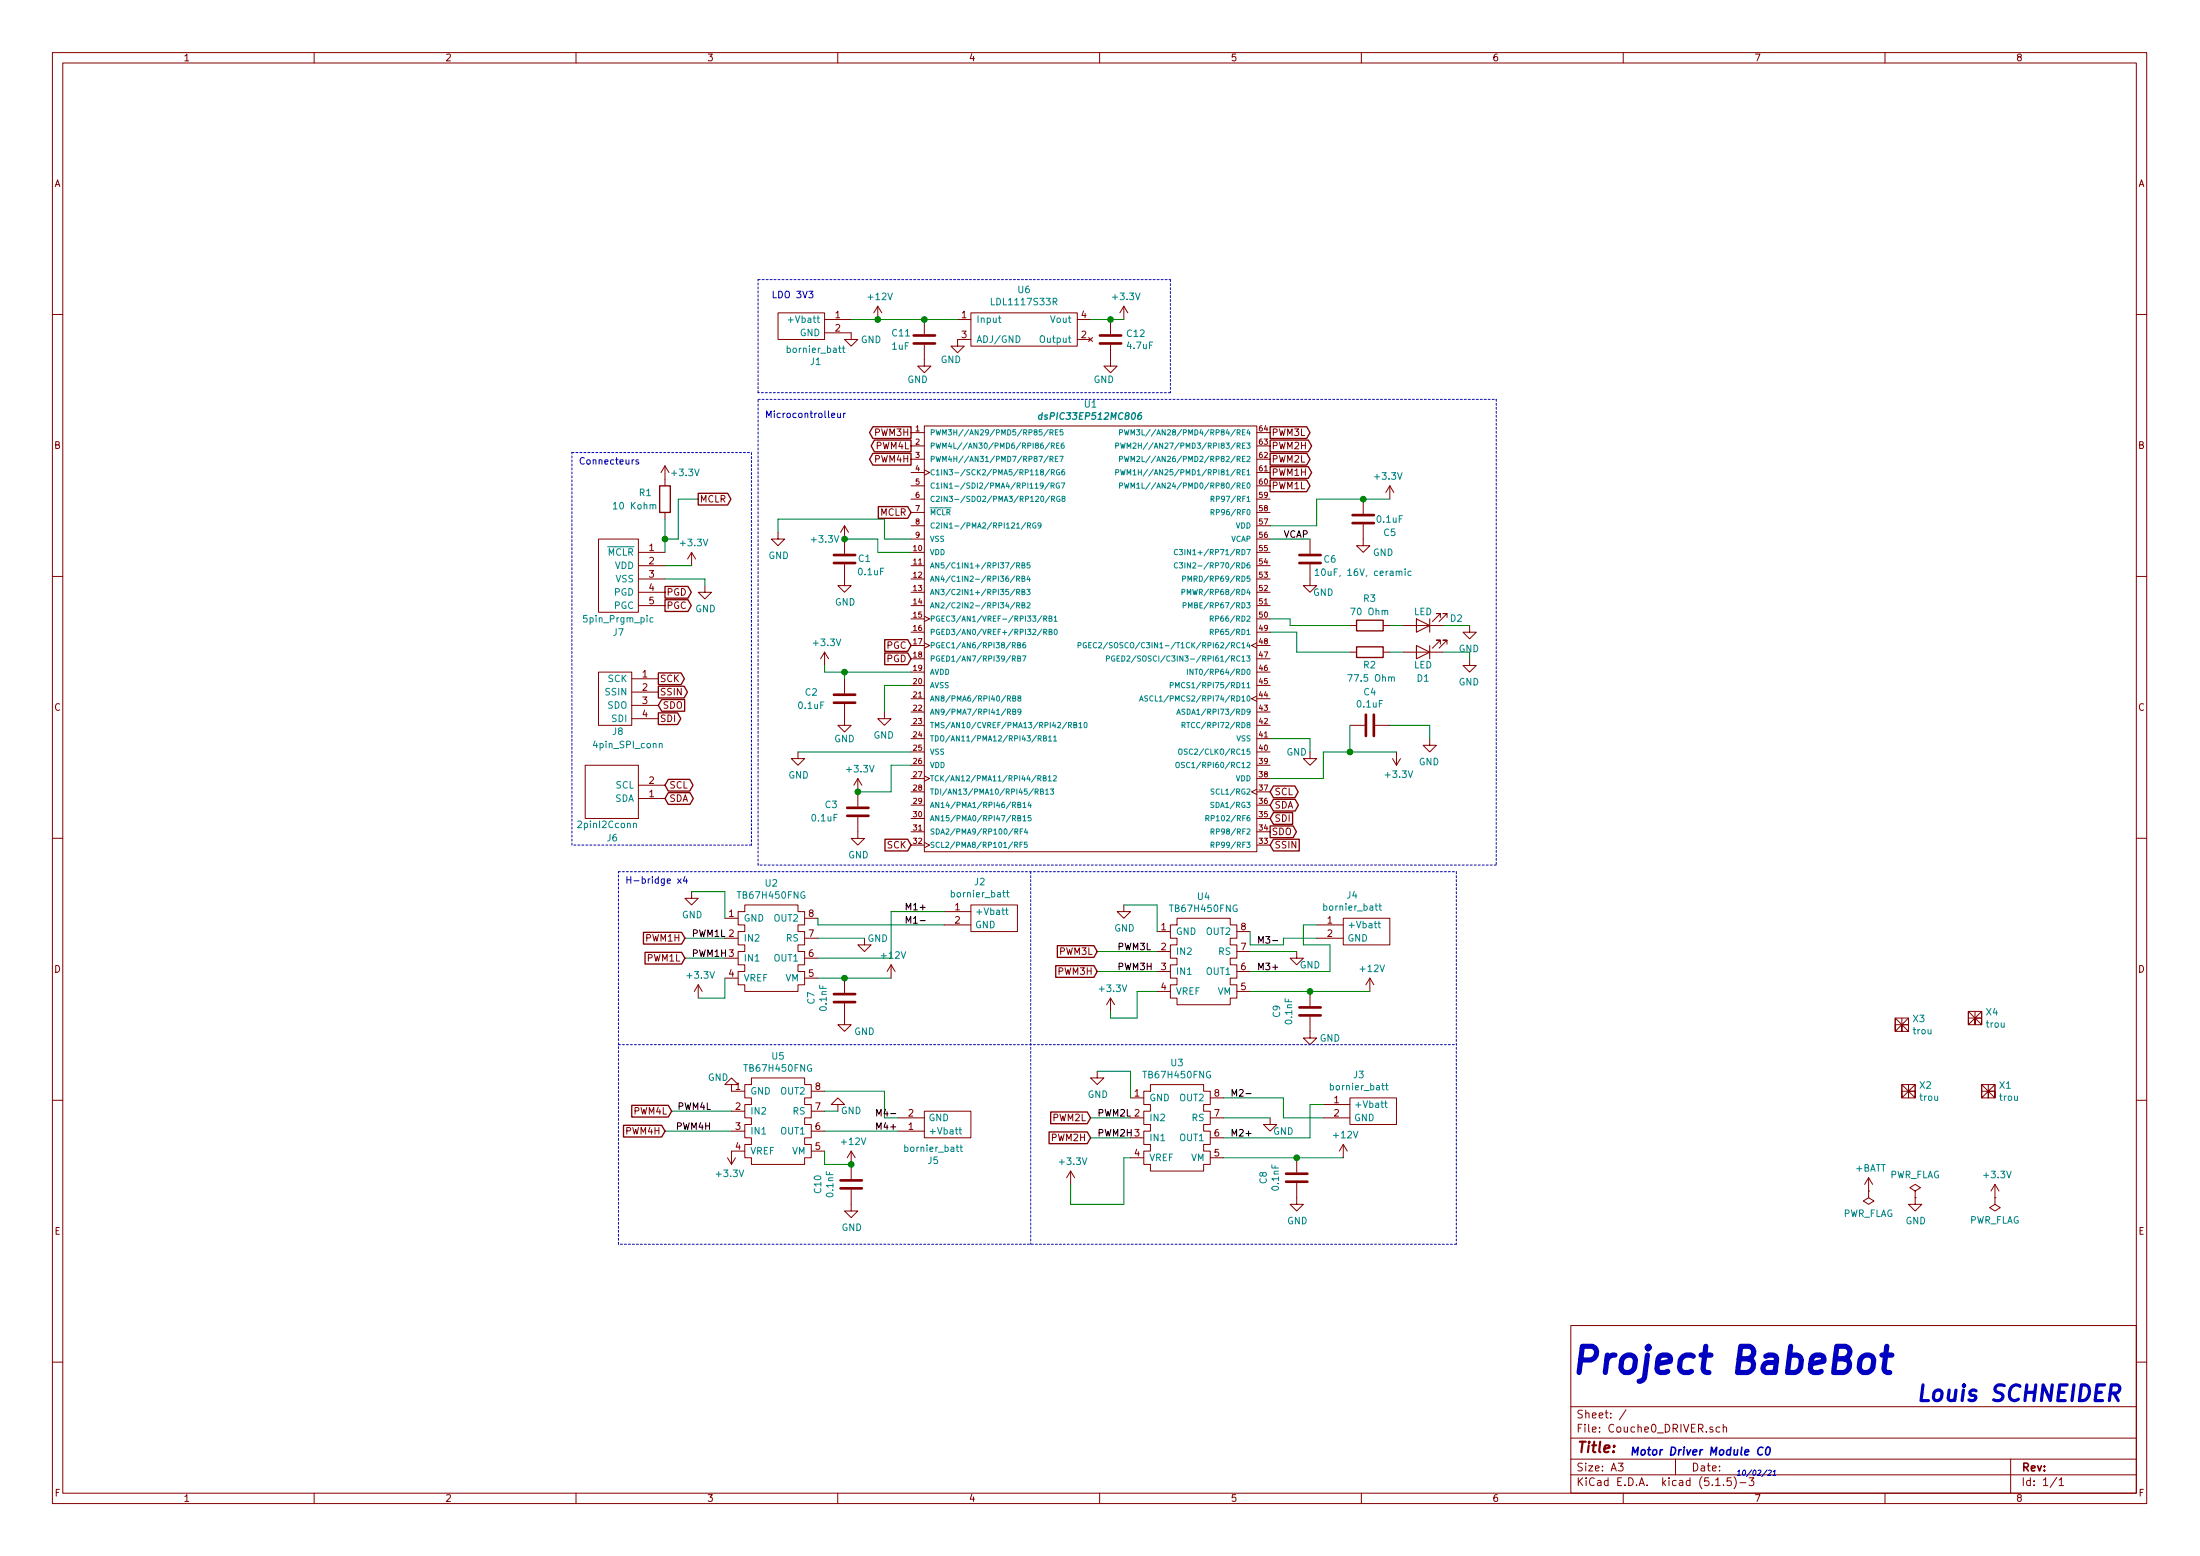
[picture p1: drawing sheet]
<svg xmlns="http://www.w3.org/2000/svg" width="420mm" height="297mm" viewBox="0 0 420 297" stroke-linecap="round" stroke-linejoin="round" font-family="sans-serif">
<g fill="none" stroke="#840000" stroke-width=".19">
<path d="M10 10h400v277h-400zM12 12h396v273.1h-396zM60 10v2M110 10v2M160 10v2M210 10v2M260 10v2M310 10v2M360 10v2M148.6 59.7h8.9v5.1h-8.9zM167.6 58.5l-.7 1.2M167.6 58.5v2.5"/>
<path d="M167.6 58.5l.8 1.2M185.4 59.7h20.3v6.4h-20.3zM214.6 58.5l-.7 1.2M214.6 58.5v2.5M214.6 58.5l.8 1.2M10 60h2M157.5 63.5h5.1v1.3h1.2l-1.2 1.3-1.3-1.3h1.3M157.5 61h5.1M176.5 65.8v4.1h1.3l-1.3 1.3-1.2-1.3h1.2M176.5 61v2.8M182.9 61h2.5M185.4 64.8h-2.5v1.3h1.2l-1.2 1.2-1.3-1.2h1.3"/>
<path d="M205.7 61h2.6M205.7 64.8h2.6M207.9 64.4l.8 .8M208.7 64.4l-.8 .8M212.1 65.8v4.1h1.3l-1.3 1.3-1.3-1.3h1.3M212.1 61v2.8M408 60h2M127 88.9l-.8 1.3M127 88.9v3.8M127 97.8v1.3M127 88.9l.8 1.3M174 82.6h2.5"/>
<path d="M174 85.1h2.5M174 87.7h2.5M174 90.2h2.5M174 92.7h2.5M174 97.8h2.5M174 95.3h2.5M176.5 81.3h63.5v81.3h-63.5zM176.5 89.7l1 .5-1 .5M240 82.6h2.6M240 85.1h2.6M240 87.7h2.6M240 90.2h2.6"/>
<path d="M240 92.7h2.6M240 97.8h2.6M240 95.3h2.6M260.3 95.3v2.8M265.4 92.7l.8 1.3M265.4 92.7v2.6M265.4 92.7l-.7 1.3M10 110h2M114.3 102.9h7.6v14h-7.6zM121.9 105.4h5.1M121.9 108h5.1M121.9 115.6h5.1"/>
<path d="M121.9 110.5h5.1M121.9 113.1h5.1M132.1 105.4l-.8 1.3M132.1 105.4v2.6M132.1 105.4l.7 1.3M134.6 111.8v1.3h1.3l-1.3 1.2-1.3-1.2h1.3M148.6 101.6v1.3h1.3l-1.3 1.3-1.3-1.3h1.3M161.3 107.7v4.1h1.3l-1.3 1.3-1.3-1.3h1.3M161.3 100.4v5.3M161.3 100.4l-.8 1.2M161.3 100.4l.8 1.2M174 105.4h2.5"/>
<path d="M174 108h2.5M174 115.6h2.5M174 110.5h2.5M174 113.1h2.5M174 118.1h2.5M174 102.9h2.5M174 100.4h2.5M176.5 117.6l1 .5-1 .6M240 105.4h2.6M240 108h2.6M240 115.6h2.6M240 110.5h2.6"/>
<path d="M240 113.1h2.6M240 118.1h2.6M240 102.9h2.6M240 100.4h2.6M250.2 107.7v4.1h-1.3l1.3 1.3 1.3-1.3h-1.3M250.2 102.9v2.8M257.8 119.4h1.3M260.3 100.1v4.1h-1.2l1.2 1.2 1.3-1.2h-1.3M264.2 119.4h1.2M268 119.4h7.6M275.1 117.9v-.8h-.8h.8l-1.5 1.6M276.4 117.9v-.8h-.8h.8l-1.6 1.6"/>
<path d="M280.7 119.4v1.3h-1.3l1.3 1.3 1.2-1.3h-1.2M408 110h2M114.3 128.3h6.3v10.2h-6.3zM120.6 134.7h5.1M120.6 137.2h5.1M120.6 129.6h5.1M120.6 132.1h5.1M157.5 124.5l-.8 1.3M157.5 124.5v2.5M157.5 124.5l.7 1.3M161.3 134.4v4.1h-1.3l1.3 1.2 1.3-1.2h-1.3M161.3 129.6v2.8"/>
<path d="M168.9 135.9v1.3h-1.3l1.3 1.3 1.3-1.3h-1.3M174 120.7h2.5M174 123.2h2.5M174 125.8h2.5M174 128.3h2.5M174 130.8h2.5M174 133.4h2.5M174 135.9h2.5M174 138.5h2.5M176.5 122.7l1 .5-1 .5M240 132.9l-1 .5 1 .5M240 122.7l-1 .5 1 .5"/>
<path d="M240 120.7h2.6M240 123.2h2.6M240 125.8h2.6M240 128.3h2.6M240 130.8h2.6M240 133.4h2.6M240 135.9h2.6M240 138.5h2.6M257.8 138.5h2.8M257.8 124.5h1.3M262.6 138.5h2.8M264.2 124.5h1.2"/>
<path d="M268 124.5h7.6M275.1 123v-.8h-.8h.8l-1.5 1.5M276.4 123v-.8h-.8h.8l-1.6 1.5M280.7 125.8v1.2h-1.3l1.3 1.3 1.2-1.3h-1.2M111.8 146.1h10.1v10.1h-10.1zM121.9 152.4h5.1M121.9 149.9h5.1M152.4 143.5v1.3h1.3l-1.3 1.3-1.3-1.3h1.3M163.8 156v4.1h1.3l-1.3 1.2-1.2-1.2h1.2M163.8 148.6v5.4M163.8 148.6l-.7 1.3M163.8 148.6l.8 1.3"/>
<path d="M174 141h2.5M174 143.5h2.5M174 146.1h2.5M174 148.6h2.5M174 151.2h2.5M174 153.7h2.5M174 156.2h2.5M174 158.8h2.5M176.5 148.1l1 .5-1 .5M240 150.7l-1 .5 1 .5M240 141h2.6M240 143.5h2.6"/>
<path d="M240 146.1h2.6M240 148.6h2.6M240 151.2h2.6M240 153.7h2.6M240 156.2h2.6M240 158.8h2.6M250.2 143.5v1.3h-1.3l1.3 1.3 1.3-1.3h-1.3M265.9 144.8l.8 1.3M266.7 143.5v2.6M267.5 144.8l-.8 1.3M273 141v1.3h-1.2l1.2 1.2 1.3-1.2h-1.3M10 160h2"/>
<path d="M132.1 170.2v1.3h1.2l-1.2 1.3-1.3-1.3h1.3M138.4 179.1h2.6M138.4 175.3h2.6M142.2 172.8h10.2v1.2h1.3v2.6h-1.3v1.2h1.3v2.6h-1.3v1.2h1.3v2.6h-1.3v1.3h1.3v2.5h-1.3v1.3h-10.2v-1.3h-1.2v-2.5h1.2v-1.3h-1.2v-2.6h1.2v-1.2h-1.2v-2.6h1.2v-1.2h-1.2v-2.6h1.2zM153.7 179.1h2.5M153.7 175.3h2.5M165.1 179.1v1.3h1.3l-1.3 1.2-1.3-1.2h1.3M174 161.3h2.5M176.5 160.8l1 .5-1 .5M180.3 174h5.1M180.3 176.6h5.1M185.4 172.8h8.9v5h-8.9z"/>
<path d="M214.6 172.8v1.2h1.3l-1.3 1.3-1.2-1.3h1.2M221 177.8h2.5M224.8 175.3h10.1v1.3h1.3v2.5h-1.3v1.3h1.3v2.5h-1.3v1.3h1.3v2.5h-1.3v1.3h1.3v2.5h-1.3v1.3h-10.1v-1.3h-1.3v-2.5h1.3v-1.3h-1.3v-2.5h1.3v-1.3h-1.3v-2.5h1.3v-1.3h-1.3v-2.5h1.3zM236.2 177.8h2.6M240 161.3h2.6M251.5 176.6h5M251.5 179.1h5M256.5 175.3h8.9v5.1h-8.9zM408 160h2M133.3 188l-.7 1.3M133.3 188v2.5M133.3 188l.8 1.3"/>
<path d="M138.4 182.9h2.6M138.4 186.7h2.6M153.7 182.9h2.5M153.7 186.7h2.5M161.3 191.6v4h1.3l-1.3 1.3-1.3-1.3h1.3M161.3 186.7v2.8M170.2 184.2l-.8 1.3M170.2 184.2v2.5M170.2 184.2l.7 1.3M212.1 190.5v2.6M212.1 190.5l-.8 1.3M212.1 190.5l.8 1.3"/>
<path d="M221 181.6h2.5M221 185.5h2.5M221 189.3h2.5M236.2 181.6h2.6M236.2 185.5h2.6M236.2 189.3h2.6M247.6 181.6v1.3h1.3l-1.3 1.3-1.2-1.3h1.2M250.2 194.1v4.1h1.3l-1.3 1.2-1.3-1.2h1.3M250.2 189.3v2.8M261.6 186.7l-.7 1.3M261.6 186.7v2.6M261.6 186.7l.8 1.3"/>
<path d="M361.9 194.3h2.6v1.3h-2.6zM363.2 194.3v1.3l-1.3 1.3v-2.6l1.3 1.3 1.3-1.3v2.6l-1.3-1.3v1.3h1.3v-1.3h-1.3v1.3h-1.3v-1.3M375.9 193.1h2.6v1.2h-2.6zM377.2 193.1v1.2l-1.3 1.3v-2.5l1.3 1.2 1.3-1.2v2.5l-1.3-1.3v1.3h1.3v-1.3h-1.3v1.3h-1.3v-1.3M10 210h2M139.7 207h1.3l-1.3-1.2-1.3 1.2h1.3v1.3h2.5M139.7 215.9h2.5M139.7 212.1h2.5M142.2 219.7h-2.5v2.6M143.5 205.8h10.2v1.2h1.2v2.6h-1.2v1.3h1.2v2.5h-1.2v1.3h1.2v2.5h-1.2v1.3h1.2v2.5h-1.2v1.3h-10.2v-1.3h-1.3v-2.5h1.3v-1.3h-1.3v-2.5h1.3v-1.3h-1.3v-2.5h1.3v-1.3h-1.3v-2.6h1.3zM154.9 215.9h2.6M154.9 208.3h2.6"/>
<path d="M154.9 212.1h2.6M154.9 219.7h2.6M160 210.9h1.3l-1.3-1.3-1.3 1.3h1.3v1.2M162.6 219.7l-.8 1.3M162.6 219.7v5.4M162.6 219.7l.7 1.3M171.4 213.4h5.1M171.4 215.9h5.1M176.5 212.1h8.9v5.1h-8.9zM209.5 204.5v1.3h1.3l-1.3 1.2-1.2-1.2h1.2M215.9 213.4h2.5M215.9 209.6h2.5"/>
<path d="M215.9 217.2h2.5M219.7 207h10.2v1.3h1.2v2.6h-1.2v1.2h1.2v2.6h-1.2v1.2h1.2v2.6h-1.2v1.2h1.2v2.6h-1.2v1.3h-10.2v-1.3h-1.3v-2.6h1.3v-1.2h-1.3v-2.6h1.3v-1.2h-1.3v-2.6h1.3v-1.2h-1.3v-2.6h1.3zM231.1 213.4h2.6M231.1 209.6h2.6M231.1 217.2h2.6M242.6 213.4v1.3h1.2l-1.2 1.2-1.3-1.2h1.3M252.7 210.9h5.1M252.7 213.4h5.1M256.5 218.5l-.7 1.2M256.5 218.5v2.5M256.5 218.5l.8 1.2M257.8 209.6h8.9v5.1h-8.9z"/>
<path d="M363.2 207h2.6v1.3h-2.6zM364.5 207v1.3l-1.3 1.3v-2.6l1.3 1.3 1.3-1.3v2.6l-1.3-1.3v1.3h1.3v-1.3h-1.3v1.3h-1.3v-1.3M378.5 207h2.5v1.3h-2.5zM379.7 207v1.3l-1.2 1.3v-2.6l1.2 1.3 1.3-1.3v2.6l-1.3-1.3v1.3h1.3v-1.3h-1.3v1.3h-1.2v-1.3M408 210h2M138.9 221l.8 1.3M140.5 221l-.8 1.3M162.6 227.1v4.1h1.2l-1.2 1.2-1.3-1.2h1.3M204.5 223.6l-.8 1.2M204.5 223.6v2.5M204.5 223.6l.7 1.2M215.9 221h2.5"/>
<path d="M231.1 221h2.6M247.6 225.8v4.1h1.3l-1.3 1.3-1.2-1.3h1.2M247.6 221v2.8M356.9 227.4v1.2l1 .7-1 .6-1-.6 1-.7M356.9 227.4h.1M356.9 224.8l-.8 1.3M356.9 224.8v2.6M356.9 224.8l.7 1.3M365.8 227.4l1-.7-1-.6-1.1 .6 1.1 .7v1.2M365.8 228.6h.1M365.8 228.6v1.3h1.2l-1.2 1.3-1.3-1.3h1.3M381 228.6v1.3l1 .6-1 .7-1-.7 1-.6"/>
<path d="M381 228.6h.1M381 226.1l-.8 1.3M381 226.1v2.5M381 226.1l.8 1.3M300 253h108v32.1h-108zM10 260h2M300 278.5h108M300 274.5h108M300 268.5h108M309 279.3h1l-.5 .6 .4 .1v.7l-.2 .1-.7-.1M310.5 269.1l-1.2 2M320 278.5v3"/>
<path d="M328.4 272.5l-.4-.1-.3 .3 .1 .6 .2 .1 .4-.1M329.1 272.5l.2-.1 .4 .1v.9M329.1 271.9v1.5M384 278.5v6.6M408 260h2M60 285.1v1.9M110 285.1v1.9M160 285.1v1.9M210 285.1v1.9M260 285.1v1.9M300 281.5h108M310 285.1v1.9"/>
<path d="M327.7 283.6h.8M329.2 283.5v.1M330.6 282.1h-.7l-.1 .7 .2-.1h.5l.2 .3-.1 .5-.2 .1-.6-.1M331.2 281.9a1.71 1.71 0 0 1 0 2.3M332.3 283h1.2M334 282.1h.9l-.5 .6 .5 .1v.7l-.2 .1-.7-.1M360 285.1v1.9M392.8 282l-1.3 2M393.2 282.5l.5-.4v1.5M393.2 283.6h.9"/>
</g>
<g fill="none" stroke="#008484" stroke-width=".19">
<path d="M201.1 57.6l.7-.1v-.4l-.7-.2v1.3M201.4 57.6l.5 .6M150.5 61.1h1M160.9 66.5h.5M161.1 66v1.1l.3 .2M190.7 60.7h.5M190.9 60.3v1.1l.3 .2M194.1 64.1a.64 .64 0 0 1 .7 .6 .64 .64 0 0 1-.7 .7zM124.7 96.5l.2-.2 .3 .1v.8M195.9 99.8l-.9 1.3M197.8 99.9a.46 .46 0 0 0-.6 .4 .46 .46 0 0 0 .6 .4v-.3h-.2M198.4 87.1h.7l-.4 1"/>
<path d="M198.9 94.8l.1-.1a.49 .49 0 0 1 .4 .5 .49 .49 0 0 1-.5 .5l-.1-.4zM198.9 90.1l-.2-.2a.31 .31 0 0 1 .3-.3 .31 .31 0 0 1 .3 .2l-.1 .2a.36 .36 0 0 0-.4 .2 .36 .36 0 0 0 0 .4h.4l.1-.3-.2-.2M199 82h-.5v.5h.5v.5l-.5-.1M199.2 84.6l-.4 .2-.1 .6 .2 .2 .3-.1v-.5l-.3-.1-.2 .2M199.2 92.6l-.2 .2-.3-.2v-.3l.3-.1a.65 .65 0 0 1 0 1h-.2M200.2 82l-.9 1.3M200.2 87.1l-.9 1.3M200.4 92.1l-.9 1.3M200.5 84.5l-.9 1.3M200.5 89.6l-.9 1.3M200.5 94.7l-.9 1.3M200.5 82.6l.5-.1 .1-.4-.6-.1v1"/>
<path d="M200.5 87.6h.5l.1-.4-.6-.1v1M200.7 92.7h.5l.1-.4-.6-.1v1M200.8 85.1h.5v-.5h-.5v1M200.8 90.2l.5-.1v-.4l-.5-.1v1.1M200.8 82.6l.3 .4M200.8 87.6l.3 .5M200.8 95.3l.5-.1 .1-.4-.6-.1v1M201 92.7l.3 .5M201 85.1l.4 .5M201 90.2l.4 .5M201.1 95.3l.3 .4M201.5 82.5h.4"/>
<path d="M201.5 87.6h.4M201.8 85.1h.3M202 82h-.5v1h.5M202 87.1h-.5v1h.5M202.3 84.6h-.5v1h.5M202.3 92.2a.46 .46 0 0 0-.6 .5 .46 .46 0 0 0 .6 .4v-.4h-.2M202.3 89.7a.46 .46 0 0 0-.6 .5 .46 .46 0 0 0 .7 .4v-.4h-.2M202.4 87.1h.6l-.4 1M202.4 94.8a.46 .46 0 0 0-.6 .4 .46 .46 0 0 0 .6 .4v-.3h-.2M202.7 92.2h.7l-.5 1M203 82h-.5l-.1 .5h.5l.1 .4-.2 .1-.4-.1M203 95.2l-.2-.2a.31 .31 0 0 1 .3-.3 .31 .31 0 0 1 .3 .2l-.1 .2a.36 .36 0 0 0-.4 .1 .36 .36 0 0 0 0 .5l.5-.1v-.3l-.2-.1"/>
<path d="M203.1 84.6h-.1a.63 .63 0 0 0-.1 1l.3-.1 .1-.4-.3-.2-.3 .2M203.3 89.6l-.5 .3v.6l.2 .2 .3-.1v-.5l-.3-.1-.2 .2M213.1 90.2l.5-.1v-.4l-.5-.1v1.1M213.1 85.1h.5v-.5h-.5v1M213.8 92.7h.5l.1-.4-.6-.1v1M213.8 87.6h.5l.1-.4-.6-.1v1M213.8 82.6l.5-.1 .1-.4-.6-.1v1M214 89.6l.2 1.1 .3-.8 .1 .8 .3-1.1M214 84.6l.2 1 .3-.8 .1 .8 .3-1M214.7 92.2l.3 1 .2-.7 .2 .7 .2-1M214.7 87.1l.3 1 .2-.7 .2 .7 .2-1M214.7 82l.3 1 .2-.7 .2 .7 .2-1"/>
<path d="M215.3 90.7v-1.1l.3 .8 .4-.8v1.1M215.3 85.6v-1l.3 .7 .4-.7v1M216 93.2v-1l.3 .7 .4-.7v1M216 88.1v-1l.3 .7 .4-.7v1M216 83v-1l.3 .7 .4-.7v1M216.4 89.9l.3-.3v1.1M216.4 84.6h.4l.2 .2-.7 .8h.7M216.4 90.7h.6M217.1 82h.6l-.4 .4 .4 .2-.1 .4-.5-.1M217.1 92.5l.3-.3v1M217.1 87.2l.4-.1 .2 .3-.6 .7h.6M217.1 93.2h.6"/>
<path d="M231.3 97.8h.5v-.5h-.5v1M231.3 95.3l.5-.1v-.4l-.5-.1v1M231.5 97.8l.4 .5M231.5 95.3l.4 .4M124.7 118l-.3-.1-.3 .2 .1 .6h.5M193.8 107.4l-.9 1.3M193.8 109.9l-.9 1.3M193.8 112.5l-.9 1.3M193.8 115l-.9 1.3M194.2 108l.4-.1 .1-.4-.5-.1v1M194.2 110.5h.4l.1-.5h-.5v1M194.2 113h.4l.1-.4-.5-.1v1"/>
<path d="M194.2 115.6l.4-.1 .1-.4-.5-.1v1.1M194.4 108l.3 .4M194.4 110.5l.3 .5M194.4 113l.3 .5M194.4 115.6l.3 .5M195.2 107.9h.4l.1-.4-.5-.1v1h.4l.2-.3-.3-.2M195.2 110.5l.4-.1 .1-.4h-.5v1h.4l.2-.4-.3-.1M195.2 113l.4-.1 .1-.3-.5-.1v1h.4l.2-.3-.3-.2M195.2 115.5h.4l.1-.4-.5-.1v1.1h.4l.2-.4-.3-.2M196.1 112.5h.6l-.3 .4 .3 .2v.3l-.2 .1-.4-.1M196.1 115.1l.4-.1 .2 .3-.6 .8h.6M196.2 100.3h.5l.1-.4-.6-.1v1"/>
<path d="M196.4 109.9l-.3 .7h.7M196.5 100.3l.3 .5M196.6 110.3v.7M196.7 107.4h-.5l-.1 .5h.5l.1 .4-.2 .1-.4-.1M197.2 117.6h.6l-.3 .4 .3 .1v.4l-.2 .1-.4-.1M198.8 100.2l-.2 .2-.4-.2 .1-.3 .3-.1a.63 .63 0 0 1-.1 1h-.2M199 117.5l-.9 1.3M199.3 118.1h.5l.1-.4-.6-.1v1M199.6 118.1l.3 .5M200.4 118.1l.4-.1v-.3l-.4-.1v1h.3l.2-.4-.2-.1M201.3 117.9l.3-.3v1M201.3 118.6h.6"/>
<path d="M224.9 107.5a.46 .46 0 0 0-.6 .4 .46 .46 0 0 0 .6 .4M224.9 105a.46 .46 0 0 0-.6 .4 .46 .46 0 0 0 .6 .4M225.2 107.4h.7l-.4 .4 .4 .2-.1 .3-.1 .1-.5-.1M225.2 104.9h.7l-.4 .4 .4 .1-.1 .4-.1 .1-.5-.1M225.7 113h.5v-.4l-.5-.1v1M225.9 110.5h.4l.1-.5h-.5v1M226 115.6l.4-.1 .1-.4-.5-.1v1.1M226.3 104.9v1M226.3 107.4v1M226.7 113.5v-1l.4 .7 .3-.7v1M226.9 111v-1l.3 .7 .4-.7v1M227 116.1v-1.1l.3 .8 .4-.8v1.1"/>
<path d="M227.4 107.4v1l-.6-1v1M231.1 118.1h.5l.1-.4-.6-.1v1M231.4 118.1l.3 .5M251.2 109l.3-.4v1.3M251.2 109.9h.7M268.4 108.6v.1M268.4 109v.9M269.5 109.1l-.4-.1-.2 .3 .1 .5h.5M192.4 133.4l.5-.1v-.4l-.5-.1v1M192.4 135.9h.5v-.5h-.5v1M192.7 133.4l.3 .4M192.7 135.9l.3 .5"/>
<path d="M193.3 123.2h.5l.1-.5h-.6v1M193.3 125.7h.5l.1-.4-.6-.1v1M193.4 133.3h.5v-.4l-.5-.1v1h.4l.2-.3-.2-.2M193.4 135.9l.5-.1v-.4h-.5v1h.4l.2-.4-.2-.1M193.6 123.2l.3 .5M193.6 125.7l.3 .5M194.4 123.2l.4-.1v-.4h-.4v1h.3l.2-.4-.2-.1M194.4 125.7l.4-.1v-.3l-.4-.1v1h.3l.2-.3-.2-.2M194.6 133.3l-.2-.2v-.2h.5v.3l-.5 .2 .2 .4h.3l.1-.2-.2-.3M195 135.8l-.2 .2-.4-.1v-.5h.4l.2 .1-.2 .8-.3 .1M195.3 125.2h.6l-.4 1M195.8 122.7h-.3l-.2 .8 .2 .2 .4-.1-.1-.5-.3-.1-.2 .2"/>
<path d="M199 120.1l-.9 1.3M199.3 120.7l.5-.1 .1-.4-.6-.1v1M199.6 120.7l.3 .4M200.4 120.6h.4v-.4l-.4-.1v1h.3l.2-.3-.2-.2M201.4 120.2l.1-.1a.49 .49 0 0 1 .4 .5 .49 .49 0 0 1-.4 .5l-.2-.4zM203.7 137.9l-.8 1.3M204.1 138.4h.4l.1-.4-.5-.1v1M204.3 138.4l.3 .5M205.1 138.4l.4-.1 .1-.3-.5-.1v1h.4l.2-.3-.3-.2M205.9 123.2h.5v-.5h-.5v1M206.1 138.2l.2-.3v1M206.1 138.9h.5"/>
<path d="M207.1 138l.2-.1a.55 .55 0 0 1 .3 .5 .55 .55 0 0 1-.3 .5l-.3-.4zM207.4 122.7a.46 .46 0 0 0-.5 .5 .46 .46 0 0 0 .6 .4v-.4h-.2M207.9 123.2h.4M208.4 122.7h-.5v1h.5M209.4 122.7a.46 .46 0 0 0-.6 .5 .46 .46 0 0 0 .6 .4M209.8 122.7h.4l.2 .2-.6 .8h.6M211.3 125.7h.5v-.4l-.5-.1v1M211.5 122.6l-.8 1.3M212.9 125.3a.46 .46 0 0 0-.6 .4 .46 .46 0 0 0 .6 .4v-.3h-.2M213.3 125.7h.4M213.8 125.2h-.5v1h.5M214.2 125.2a.51 .51 0 0 1 .6 .5 .51 .51 0 0 1-.6 .5z"/>
<path d="M215.2 125.3l.4-.1 .2 .3-.6 .7h.6M217.6 133.8l.4-1 .3 1M217.7 133.5h.5M219.2 132.9h-.6a.42 .42 0 0 0 .5 .5v.4h-.5M220.2 132.9a.45 .45 0 0 0-.6 .4 .45 .45 0 0 0 .6 .4M223.5 130.8h.5v-.4l-.5-.1v1M224.5 131.3v-1l.3 .7 .4-.7v1M224.7 136.4l.4-1 .3 1M224.8 136.1h.5M225.8 138.4h.4l.1-.4-.5-.1v1M226 138.4l.3 .5M226.3 135.4h-.5a.42 .42 0 0 0 .4 .6v.3h-.5"/>
<path d="M226.6 137.9h.6M226.8 127.7v1.1M226.9 137.9v1M227.8 127.7v1.1l-.5-1.1v1.1M228.2 127.7h.6M231.1 120.7l.5-.1 .1-.4-.6-.1v1M231.4 120.7l.3 .4M265.8 129.4l.1-.2 .3 .1 .1 .8M121 157.3l.2-.1h.3v.8M125.9 142l.2-.1 .3 .1 .1 .8M193.8 158.8l.5-.1 .1-.4-.6-.1v1M194.1 158.8l.3 .4"/>
<path d="M194.4 153.6h.4l.1-.4-.5-.1v1.1h.4l.2-.4-.3-.2M194.4 156.2l.4-.1 .1-.3-.5-.1v1h.4l.2-.4-.3-.1M194.8 158.7h.4M195.3 158.2h-.5v1M195.4 153.4l.3-.3v1.1M195.4 156l.3-.3v1M195.4 154.2h.5M195.4 156.7h.5M195.9 158.2l-.2 .7h.6M196.1 158.6v.6M196.6 153.1l-.3 .7h.7M196.8 153.5v.7"/>
<path d="M196.9 155.7h-.5l-.1 .5 .5-.1 .1 .5-.2 .1-.4-.1M197.7 151.1h.5v-.4l-.5-.1v1M197.9 151.1l.4 .5M198.2 148.6h.5l.1-.5h-.6v1M198.3 141l.5-.1v-.4l-.5-.1v1.1M198.5 148.6l.3 .5M198.5 141l.4 .5M198.7 151.1l.4-.1 .1-.3-.5-.1v1h.4l.2-.3-.3-.2M199.2 148.6l.5-.1v-.4h-.5v1h.4l.2-.4-.2-.1M199.3 140.9h.4l.1-.4-.5-.1v1.1h.4l.2-.4-.3-.2M199.7 150.9l.3-.3v1M199.7 151.6h.6"/>
<path d="M200.2 148.3l.3-.2v1M200.2 149.1h.6M200.3 140.7l.2-.3v1.1M200.3 141.5h.5M200.6 150.6h.6l-.3 .4 .3 .2v.3l-.2 .1-.4-.1M201.2 148.1h.3l.3 .2-.7 .8h.7M201.2 140.7l.3-.3v1.1M201.2 141.5h.6M224.6 145.7l.2-.2 .4 .2v.7l-.2 .1-.4-.1zM225.1 143.1l.2-.1 .4 .1-.1 .9h-.3l-.2-.1zM226.2 145.6h-.5a.42 .42 0 0 0 .5 .5l-.1 .4h-.5M226.7 143l-.5 .1v.3l.4 .1 .1 .3-.2 .2h-.3"/>
<path d="M230.3 156.2h.5v-.4l-.5-.1v1M230.6 156.2l.3 .5M231.3 158.8l.5-.1v-.4l-.5-.1v1M231.5 158.8l.4 .4M231.8 153.2h-.5v.4l.4 .1 .1 .3-.2 .2-.4-.1M231.9 150.7h-.6a.42 .42 0 0 0 .5 .5v.4h-.5M192 173.7h.5M192.2 173.3v1.1l.3 .2M192.2 170.4h.5M192.4 170v1.1l.3 .1M193.8 161.3h.5v-.5h-.5v1M194 161.3l.4 .5"/>
<path d="M194.8 161.3h.3M195.3 160.8h-.5v1M196.1 160.8h-.4l-.1 .5 .5-.1v.5l-.1 .1-.4-.1M231.3 161.3h.5v-.5h-.5v1M231.5 161.3l.4 .5M263.2 176.3h.5M263.3 175.9v1l.4 .2M263.3 172.9h.5M263.5 172.5v1.1l.3 .2M183.2 215.7h.4M183.3 215.2v1.1l.3 .2M183.3 219h.5"/>
<path d="M183.5 218.6v1l.3 .2M264.4 210.6h.5M264.6 210.1v1.1l.3 .2M264.6 207.2h.5M264.8 206.8v1.1l.3 .2"/>
</g>
<g fill="none" stroke="#840000" stroke-width=".51">
<path d="M174.5 65.6h4.1M174.5 64h4.1M210.1 65.6h4M210.1 64h4M258.3 99.9h4.1M258.3 98.3h4.1M159.3 107.5h4M159.3 106h4M248.2 107.5h4M248.2 106h4M159.3 134.1h4M159.3 132.6h4"/>
<path d="M260.9 136.4v4.1M262.4 136.4v4.1M161.8 154.2h4.1M161.8 155.7h4.1M159.3 189.8h4M159.3 191.3h4M248.2 192.3h4M248.2 193.8h4M160.5 225.3h4.1M160.5 226.9h4.1M245.6 224.1h4.1M245.6 225.6h4.1"/>
</g>
<g fill="none" stroke="#840000" stroke-width=".25">
<path d="M126 92.7h2v5.1h-2zM133.3 94.2h5.7l.6 1.1-.6 1.1h-5.7zM166.7 81.5h7.3v2.2h-7.3l-.6-1.1zM166.7 86.5h7.3v2.3h-7.3l-.6-1.1zM167 84h7v2.2h-7l-.6-1.1zM167.7 96.7h5.7l.6 1.1-.6 1.1h-5.7zM242.6 81.5h7l.6 1.1-.6 1.1h-7zM242.6 89.1h7.3l.6 1.1-.6 1.1h-7.3zM242.6 91.6h7l.6 1.1-.6 1.2h-7zM242.6 84h7.3l.6 1.1-.6 1.1h-7.3zM242.6 86.5h7l.6 1.2-.6 1.1h-7zM127 111.9h4.4l.6 1.2-.6 1.1h-4.4z"/>
<path d="M127 114.5h4.4l.6 1.1-.6 1.1h-4.4zM259.1 118.4h5.1v2h-5.1zM125.7 136.1h3.7l.6 1.1-.6 1.1h-3.7zM125.7 128.5h4.4l.6 1.1-.6 1.1h-4.4zM125.7 131h5l.6 1.1-.6 1.1h-5zM126.4 133.5h4.4v2.3h-4.4l-.7-1.1zM169 124.6h4.4l.6 1.2-.6 1.1h-4.4zM169 122.1h4.4l.6 1.1-.6 1.1h-4.4zM259.1 123.5h5.1v2h-5.1zM127.6 148.8h4.1l.7 1.1-.7 1.1h-4.1l-.6-1.1zM127.6 151.3h4.2l.6 1.1-.6 1.2h-4.2l-.6-1.2zM242.6 157.7h4.4l.6 1.1-.6 1.1h-4.4z"/>
<path d="M243.2 150h4.1l.6 1.2-.6 1.1h-4.1l-.6-1.1zM243.2 152.6h4.1l.7 1.1-.7 1.1h-4.1l-.6-1.1zM243.2 155.1h3.7v2.3h-3.7l-.6-1.2zM122.9 178h7.3l.6 1.1-.6 1.1h-7.3zM169 160.2h4.4l.6 1.1-.6 1.1h-4.4zM243.2 160.2h4.9v2.2h-4.9l-.6-1.1zM123.2 181.8h7l.6 1.1-.6 1.1h-7zM201.6 184.3h7.3l.6 1.2-.6 1.1h-7.3zM201.9 180.5h7l.6 1.1-.6 1.2h-7zM119.1 214.8h7.3l.6 1.1-.6 1.2h-7.3zM120.6 211h7l.7 1.1-.7 1.1h-7zM200.4 216.1h7.2l.7 1.1-.7 1.1h-7.2z"/>
<path d="M200.7 212.3h6.9l.7 1.1-.7 1.1h-6.9z"/>
</g>
<path d="M199 79.3l-.3-.1-.3 .2v.6h.5M218 78.8l-.4 .1-.3 .4 .1 .7h.5l.1-.5-.1-.2h-.3l-.3 .2" fill="none" stroke="#008484" stroke-width=".25"/>
<path d="M270.5 118.1l2.5 1.3-2.5 1.3zM273 118.1v2.6M270.5 123.2l2.5 1.3-2.5 1.3zM273 123.2v2.6" fill="none" stroke="#840000" stroke-width=".2"/>
<g fill="none" stroke="#0000c2" stroke-width=".19" stroke-dasharray=".4 .4">
<path d="M144.8 53.4h78.7M223.5 53.4v21.6M144.8 75v-21.6M144.8 76.2h140.9M223.5 75h-78.7M285.7 76.2v88.9M109.2 86.4h34.3M143.5 86.4v74.9M109.2 161.3v-74.9M118.1 166.4h160M143.5 161.3h-34.3M144.8 165.1v-88.9"/>
<path d="M196.8 166.4v71.1M278.1 166.4v71.1M285.7 165.1h-140.9M118.1 199.4h160M118.1 237.5v-71.1M278.1 237.5h-160"/>
</g>
<g fill="none" stroke="#008400" stroke-width=".19">
<path d="M162.6 61h20.3M208.3 61h6.3M127 99.1v6.3M133.3 95.3h-3.8v7.6h-2.5M265.4 95.3h-13.9v5.1h-8.9M127 110.5h7.6v1.3M127 108h5.1M148.6 101.6v-2.5h20.3v3.8h5.1M161.3 102.9h6.3v2.5h6.4M242.6 102.9h7.6M242.6 118.1h3.8v1.3h11.4M265.4 119.4h2.6"/>
<path d="M275.6 119.4h5.1M157.5 127v1.3h16.5M161.3 128.3v1.3M174 130.8h-5.1v5.1M242.6 120.7h5v3.8h10.2M257.8 138.5v5M265.4 124.5h2.6M265.4 138.5h7.6v2.5M275.6 124.5h5.1v1.3M152.4 143.5h21.6M174 146.1h-3.8v5.1h-6.4M242.6 141h7.6v2.5"/>
<path d="M266.7 143.5h-14v5.1h-10.1M130.8 179.1h7.6M132.1 170.2h6.3v5.1M156.2 175.3v1.3h24.1M156.2 179.1h8.9M180.3 174h-10.1v8.9h-14M214.6 172.8h6.4v5M238.8 177.8v2.6h6.3v-1.3h6.4M251.5 176.6h-2.6v3.8h5.1v5.1h-15.2M130.8 182.9h7.6M138.4 186.7v3.8h-5.1M156.2 186.7h14"/>
<path d="M209.5 185.5h11.5M209.5 181.6h11.5M221 189.3h-3.8v5h-5.1v-1.2M238.8 189.3h22.8M238.8 181.6h8.8M127 215.9h12.7M128.3 212.1h11.4M157.5 215.9h13.9M157.5 219.7v2.6h5.1M157.5 212.1h2.5M157.5 208.3h11.4v5.1M208.3 213.4h7.6"/>
<path d="M208.3 217.2h7.6M209.5 204.5h6.4v5.1M233.7 209.6h11.4v3.8h7.6M233.7 213.4h8.9M252.7 210.9h-2.5v6.3h-16.5M215.9 221h-1.3v8.9h-10.1v-3.8M233.7 221h22.8"/>
</g>
<path d="M175.7 175.8h1M243.1 179.6h.9M167.4 213.1v-1.3l.4 .9 .5-.9v1.3M167.4 215.6v-1.3l.4 1 .5-1v1.3M238 208.8h.9" fill="none" stroke="#000" stroke-width=".19"/>
<path d="M355.5 259.2a1.29 1.29 0 0 1 1.4-.6 1.29 1.29 0 0 1 1 1l-.2 1.5a1.37 1.37 0 0 1-1.3 .9 1.37 1.37 0 0 1-1.3-.9l.1-1.5zM359.4 258.7h1.9M360.3 257l-.5 4.3 .2 .5 .4 .2h.5" fill="none" stroke="#0000c2" stroke-width=".99"/>
<path d="M403 265.9h1.2a.84 .84 0 0 0 .6-.7 .84 .84 0 0 0-.4-.8h-1.2l-.4 3M403.7 265.9l.8 1.5" fill="none" stroke="#0000c2" stroke-width=".61"/>
<path d="M337.5 280.6l-1 1.3M337.7 280.7h.4l.2 .1-.7 .8h.6M338.6 281.6h.5M338.7 280.9l.3-.2-.1 .9" fill="none" stroke="#0000c2" stroke-width=".2"/>
<path d="M336.7 276.4a.73 .73 0 0 0-1 .4 .73 .73 0 0 0 .5 1l.3-.2M337.4 276.4l.4-.1a.91 .91 0 0 1-.3 1.5l-.2-.2-.1-.4z" fill="none" stroke="#0000c2" stroke-width=".3"/>
<path d="M154.5 55.6h.7l-.4 .5 .4 .1v.5l-.2 .2-.5-.2M158.8 79.3l.6-.1v-.3h-.4l-.2 .2 .1 .6h.5M160 78.9v.8h.3l.2-.1M160.5 78.9v.8M161.1 78.9v.8M161.5 78.9l-.4 .2M121.1 87.8l-.4 .2M121.9 87.8h-.3l-.2 .1 .1 .2 .4 .2v.3h-.5M129.4 167.8l.7 .8M130.1 167.8l-.7 .8M130.8 167.3l-.3 .9h.8M131.1 167.8v.8" fill="none" stroke="#0000c2" stroke-width=".19"/>
<g fill="#008400" stroke="#008400" stroke-width=".25">
<circle cx="127" cy="102.9" r=".51"/>
<circle cx="212.1" cy="61" r=".51"/>
<circle cx="176.5" cy="61" r=".51"/>
<circle cx="163.8" cy="151.2" r=".51"/>
<circle cx="161.3" cy="102.9" r=".51"/>
<circle cx="260.3" cy="95.3" r=".51"/>
<circle cx="250.2" cy="189.3" r=".51"/>
<circle cx="162.6" cy="222.3" r=".51"/>
<circle cx="257.8" cy="143.5" r=".51"/>
<circle cx="247.7" cy="221" r=".51"/>
<circle cx="161.3" cy="186.7" r=".51"/>
<circle cx="167.6" cy="61" r=".51"/>
<circle cx="161.3" cy="128.3" r=".51"/>
</g>
<text font-size="7" fill="#0000c2" x="299.7" y="262.3">Project BabeBot</text>
<text font-size="4.2" fill="#0000c2" x="365.8" y="267.5">Louis SCHNEIDER</text>
<text font-size="2.8" fill="#840000" x="301" y="277.3">Title:</text>
<g font-size="2.1" fill="#840000">
<text x="301" y="273.5">File: Couche0_DRIVER.sch</text>
<text x="301" y="270.8">Sheet: /</text>
<text x="301" y="280.9">Size: A3</text>
<text x="323" y="280.9">Date:</text>
<text x="386" y="280.9">Rev:</text>
<text x="301" y="283.7">KiCad E.D.A. kicad (5.1.5)-3</text>
<text x="386" y="283.7">Id: 1/1</text>
</g>
<text font-size="2.1" fill="#0000c2" x="311.1" y="277.8">Motor Driver Module C0</text>
<g font-size="1.8" fill="#840000">
<text x="35" y="11.7">1</text>
<text x="85" y="11.7">2</text>
<text x="135" y="11.7">3</text>
<text x="185" y="11.7">4</text>
<text x="235" y="11.7">5</text>
<text x="285" y="11.7">6</text>
<text x="335" y="11.7">7</text>
<text x="385" y="11.7">8</text>
<text x="10.4" y="35.7">A</text>
<text x="408.4" y="35.7">A</text>
<text x="159.5" y="60.7">1</text>
<text x="159.5" y="63.3">2</text>
<text x="183.7" y="60.7">1</text>
<text x="183.7" y="64.6">3</text>
<text x="206.5" y="64.6">2</text>
<text x="206.5" y="60.7">4</text>
<text x="167.2" y="83.2">PWM3H</text>
<text x="242.8" y="83.2">PWM3L</text>
<text x="10.4" y="85.7">B</text>
<text x="167.2" y="88.3">PWM4H</text>
<text x="167.4" y="85.8">PWM4L</text>
<text x="242.8" y="85.8">PWM2H</text>
<text x="242.8" y="88.3">PWM2L</text>
<text x="408.4" y="85.7">B</text>
<text x="133.6" y="95.9">MCLR</text>
<text x="242.8" y="90.8">PWM1H</text>
<text x="242.8" y="93.4">PWM1L</text>
<text x="168.1" y="98.5">MCLR</text>
<text x="124" y="105.2">1</text>
<text x="124" y="107.7">2</text>
<text x="124" y="110.3">3</text>
<text x="124" y="112.8">4</text>
<text x="127.3" y="113.7">PGD</text>
<text x="124" y="115.4">5</text>
<text x="127.3" y="116.2">PGC</text>
<text x="169.4" y="123.9">PGC</text>
<text x="122.7" y="129.3">1</text>
<text x="122.7" y="131.9">2</text>
<text x="126" y="130.2">SCK</text>
<text x="169.4" y="126.4">PGD</text>
<text x="10.4" y="135.7">C</text>
<text x="122.7" y="134.4">3</text>
<text x="122.7" y="136.9">4</text>
<text x="126" y="137.8">SDI</text>
<text x="126" y="132.8">SSIN</text>
<text x="126.5" y="135.3">SDO</text>
<text x="408.4" y="135.7">C</text>
<text x="124" y="149.6">2</text>
<text x="124" y="152.2">1</text>
<text x="127.8" y="150.5">SCL</text>
<text x="127.8" y="153.1">SDA</text>
<text x="243.4" y="151.8">SCL</text>
<text x="243.4" y="154.3">SDA</text>
<text x="169.5" y="162">SCK</text>
<text x="242.8" y="159.4">SDO</text>
<text x="243.4" y="156.9">SDI</text>
<text x="243.4" y="162">SSIN</text>
<text x="182.4" y="173.8">1</text>
<text x="123.4" y="179.7">PWM1H</text>
<text x="139.2" y="175">1</text>
<text x="154.5" y="178.9">7</text>
<text x="154.5" y="175">8</text>
<text x="182.4" y="176.3">2</text>
<text x="221.8" y="177.6">1</text>
<text x="237" y="177.6">8</text>
<text x="253.5" y="176.3">1</text>
<text x="253.5" y="178.9">2</text>
<text x="10.4" y="185.7">D</text>
<text x="123.6" y="183.6">PWM1L</text>
<text x="154.5" y="182.7">6</text>
<text x="202.4" y="182.3">PWM3L</text>
<text x="221.8" y="181.4">2</text>
<text x="221.8" y="185.2">3</text>
<text x="237" y="185.2">6</text>
<text x="237" y="181.4">7</text>
<text x="408.4" y="185.7">D</text>
<text x="139.2" y="186.5">4</text>
<text x="154.5" y="186.5">5</text>
<text x="202.2" y="186.1">PWM3H</text>
<text x="221.8" y="189">4</text>
<text x="237" y="189">5</text>
<text x="140.5" y="208.1">1</text>
<text x="155.7" y="208.1">8</text>
<text x="216.7" y="209.3">1</text>
<text x="231.9" y="209.3">8</text>
<text x="121.1" y="212.8">PWM4L</text>
<text x="140.5" y="211.9">2</text>
<text x="140.5" y="215.7">3</text>
<text x="155.7" y="215.7">6</text>
<text x="155.7" y="211.9">7</text>
<text x="173.5" y="215.7">1</text>
<text x="173.5" y="213.1">2</text>
<text x="201.1" y="214">PWM2L</text>
<text x="231.9" y="213.1">7</text>
<text x="254.8" y="210.6">1</text>
<text x="254.8" y="213.1">2</text>
<text x="119.6" y="216.6">PWM4H</text>
<text x="140.5" y="219.5">4</text>
<text x="155.7" y="219.5">5</text>
<text x="200.9" y="217.8">PWM2H</text>
<text x="216.7" y="220.8">4</text>
<text x="231.9" y="220.8">5</text>
<text x="231.9" y="217">6</text>
<text x="10.4" y="235.7">E</text>
<text x="408.4" y="235.7">E</text>
<text x="10.5" y="285.7">F</text>
<text x="35" y="286.7">1</text>
<text x="85" y="286.7">2</text>
<text x="135" y="286.7">3</text>
<text x="185" y="286.7">4</text>
<text x="235" y="286.7">5</text>
<text x="285" y="286.7">6</text>
<text x="335" y="286.7">7</text>
<text x="385" y="286.7">8</text>
<text x="408.5" y="285.7">F</text>
</g>
<g font-size="1.8" fill="#0000c2">
<text x="147.3" y="56.9">LDO 3V3</text>
<text x="146" y="79.8">Microcontrolleur</text>
<text x="110.5" y="88.7">Connecteurs</text>
<text x="119.4" y="168.7">H-bridge x4</text>
</g>
<g font-size="1.8" fill="#008484">
<text x="165.9" y="57.3">+12V</text>
<text x="189.7" y="58.3">LDL1117S33R</text>
<text x="194.5" y="56">U6</text>
<text x="212.7" y="57.3">+3.3V</text>
<text x="151.3" y="61.6">+Vbatt</text>
<text x="152.8" y="64.2">GND</text>
<text x="164.4" y="65.5">GND</text>
<text x="170.5" y="64.2">C11</text>
<text x="186.4" y="61.6">Input</text>
<text x="186.4" y="65.4">ADJ/GND</text>
<text x="198.9" y="65.4">Output</text>
<text x="200.8" y="61.6">Vout</text>
<text x="215.3" y="64.3">C12</text>
<text x="150.6" y="67.4">bornier_batt</text>
<text x="154.8" y="69.7">J1</text>
<text x="170.4" y="66.8">1uF</text>
<text x="179.7" y="69.3">GND</text>
<text x="215.4" y="66.6">4.7uF</text>
<text x="173.3" y="73.1">GND</text>
<text x="207.2" y="77.8">U1</text>
<text x="208.9" y="73.1">GND</text>
<text x="199.3" y="80.1">dsPIC33EP512MC806</text>
<text x="122.1" y="94.7">R1</text>
<text x="128.5" y="90.9">+3.3V</text>
<text x="262.7" y="91.6">+3.3V</text>
<text x="117.5" y="97.2">10 Kohm</text>
<text x="263.1" y="99.8">0.1uF</text>
<text x="116.1" y="106.1">MCLR</text>
<text x="130.1" y="104.3">+3.3V</text>
<text x="146.8" y="106.7">GND</text>
<text x="155.1" y="103.6">+3.3V</text>
<text x="164" y="107.3">C1</text>
<text x="252.9" y="107.4">C6</text>
<text x="262.2" y="106.1">GND</text>
<text x="264.3" y="102.3">C5</text>
<text x="117.3" y="113.7">PGD</text>
<text x="117.4" y="108.6">VDD</text>
<text x="117.6" y="111.2">VSS</text>
<text x="164" y="109.8">0.1uF</text>
<text x="250.8" y="113.8">GND</text>
<text x="252.4" y="109.9">10uF, 16V, ceramic</text>
<text x="111.8" y="118.8">5pin_Prgm_pic</text>
<text x="117.3" y="116.2">PGC</text>
<text x="132.8" y="116.9">GND</text>
<text x="159.5" y="115.6">GND</text>
<text x="258.3" y="117.4">70 Ohm</text>
<text x="260.5" y="114.9">R3</text>
<text x="270" y="117.4">LED</text>
<text x="277" y="118.7">D2</text>
<text x="117.1" y="121.4">J7</text>
<text x="155.5" y="123.3">+3.3V</text>
<text x="278.6" y="124.5">GND</text>
<text x="116.2" y="130.2">SCK</text>
<text x="257.9" y="130.1">77.5 Ohm</text>
<text x="260.5" y="127.6">R2</text>
<text x="270" y="127.6">LED</text>
<text x="270.7" y="130.1">D1</text>
<text x="278.6" y="130.8">GND</text>
<text x="115.7" y="132.8">SSIN</text>
<text x="116.1" y="135.3">SDO</text>
<text x="116.9" y="137.8">SDI</text>
<text x="152.6" y="135.3">0.1uF</text>
<text x="153.8" y="132.8">C2</text>
<text x="259.3" y="135.1">0.1uF</text>
<text x="260.5" y="132.8">C4</text>
<text x="113.6" y="142.8">4pin_SPI_conn</text>
<text x="117" y="140.3">J8</text>
<text x="159.3" y="141.7">GND</text>
<text x="166.8" y="141">GND</text>
<text x="150.6" y="148.6">GND</text>
<text x="161.9" y="147.5">+3.3V</text>
<text x="245.7" y="144.2">GND</text>
<text x="264.7" y="148.5">+3.3V</text>
<text x="271" y="146.1">GND</text>
<text x="117.4" y="153.1">SDA</text>
<text x="117.6" y="150.5">SCL</text>
<text x="157.6" y="154.3">C3</text>
<text x="110.7" y="158.1">2pinI2Cconn</text>
<text x="116" y="160.6">J6</text>
<text x="155.1" y="156.8">0.1uF</text>
<text x="162" y="163.9">GND</text>
<text x="141.2" y="171.6">TB67H450FNG</text>
<text x="146.2" y="169.3">U2</text>
<text x="182" y="171.3">bornier_batt</text>
<text x="186.2" y="169">J2</text>
<text x="228.8" y="171.8">U4</text>
<text x="253.1" y="173.8">bornier_batt</text>
<text x="257.3" y="171.5">J4</text>
<text x="130.3" y="175.3">GND</text>
<text x="142" y="175.9">GND</text>
<text x="142" y="179.7">IN2</text>
<text x="147.9" y="175.9">OUT2</text>
<text x="150.2" y="179.7">RS</text>
<text x="165.7" y="179.8">GND</text>
<text x="186.2" y="174.7">+Vbatt</text>
<text x="186.2" y="177.2">GND</text>
<text x="212.8" y="177.8">GND</text>
<text x="223.7" y="174.1">TB67H450FNG</text>
<text x="224.5" y="178.5">GND</text>
<text x="230.5" y="178.5">OUT2</text>
<text x="257.3" y="177.2">+Vbatt</text>
<text x="257.3" y="179.7">GND</text>
<text x="142" y="183.6">IN1</text>
<text x="147.9" y="183.6">OUT1</text>
<text x="168.5" y="183">+12V</text>
<text x="224.5" y="182.3">IN2</text>
<text x="232.7" y="182.3">RS</text>
<text x="248.2" y="184.9">GND</text>
<text x="259.9" y="185.6">+12V</text>
<text x="131.4" y="186.8">+3.3V</text>
<text x="142" y="187.4">VREF</text>
<text x="150" y="187.4">VM</text>
<text x="155.6" y="191.7" transform="rotate(-90 155.6 191.7)">C7</text>
<text x="210.1" y="189.4">+3.3V</text>
<text x="224.5" y="186.1">IN1</text>
<text x="224.5" y="189.9">VREF</text>
<text x="230.5" y="186.1">OUT1</text>
<text x="232.6" y="189.9">VM</text>
<text x="157.9" y="192.8" transform="rotate(-90 157.9 192.8)">0.1nF</text>
<text x="163.1" y="197.6">GND</text>
<text x="244.5" y="194.2" transform="rotate(-90 244.5 194.2)">C9</text>
<text x="246.8" y="195.4" transform="rotate(-90 246.8 195.4)">0.1nF</text>
<text x="365.4" y="195.1">X3</text>
<text x="365.5" y="197.4">trou</text>
<text x="379.4" y="193.9">X4</text>
<text x="379.5" y="196.2">trou</text>
<text x="147.5" y="202.3">U5</text>
<text x="223.7" y="203.5">U3</text>
<text x="252" y="198.8">GND</text>
<text x="135.2" y="206.3">GND</text>
<text x="142.4" y="204.6">TB67H450FNG</text>
<text x="143.3" y="209">GND</text>
<text x="149.2" y="209">OUT2</text>
<text x="207.7" y="209.6">GND</text>
<text x="218.6" y="205.9">TB67H450FNG</text>
<text x="254.4" y="208.1">bornier_batt</text>
<text x="258.5" y="205.8">J3</text>
<text x="366.7" y="207.8">X2</text>
<text x="381.9" y="207.8">X1</text>
<text x="143.3" y="212.8">IN2</text>
<text x="151.5" y="212.8">RS</text>
<text x="160.6" y="212.7">GND</text>
<text x="177.3" y="214">GND</text>
<text x="219.5" y="210.2">GND</text>
<text x="219.5" y="214">IN2</text>
<text x="225.4" y="210.2">OUT2</text>
<text x="227.7" y="214">RS</text>
<text x="258.6" y="211.5">+Vbatt</text>
<text x="258.6" y="214">GND</text>
<text x="366.8" y="210.1">trou</text>
<text x="382" y="210.1">trou</text>
<text x="143.3" y="216.6">IN1</text>
<text x="143.3" y="220.4">VREF</text>
<text x="149.2" y="216.6">OUT1</text>
<text x="151.3" y="220.4">VM</text>
<text x="160.9" y="218.6">+12V</text>
<text x="173.1" y="219.9">bornier_batt</text>
<text x="177.3" y="216.6">+Vbatt</text>
<text x="219.5" y="217.8">IN1</text>
<text x="219.5" y="221.7">VREF</text>
<text x="225.4" y="217.8">OUT1</text>
<text x="227.5" y="221.7">VM</text>
<text x="243.2" y="216.6">GND</text>
<text x="254.8" y="217.3">+12V</text>
<text x="137" y="224.7">+3.3V</text>
<text x="156.8" y="227.7" transform="rotate(-90 156.8 227.7)">C10</text>
<text x="177.3" y="222.2">J5</text>
<text x="202.5" y="222.4">+3.3V</text>
<text x="241.9" y="225.9" transform="rotate(-90 241.9 225.9)">C8</text>
<text x="244.2" y="227.1" transform="rotate(-90 244.2 227.1)">0.1nF</text>
<text x="354.4" y="223.7">+BATT</text>
<text x="360.8" y="224.9">PWR_FLAG</text>
<text x="379" y="224.9">+3.3V</text>
<text x="159.2" y="228.4" transform="rotate(-90 159.2 228.4)">0.1nF</text>
<text x="245.8" y="233.7">GND</text>
<text x="351.9" y="232.3">PWR_FLAG</text>
<text x="363.9" y="233.7">GND</text>
<text x="376" y="233.6">PWR_FLAG</text>
<text x="160.7" y="235">GND</text>
</g>
<g font-size="1.8">
<text x="245.1" y="102.7">VCAP</text>
<text x="172.7" y="173.8">M1+</text>
<text x="132.1" y="178.9">PWM1L 2</text>
<text x="172.7" y="176.3">M1-</text>
<text x="132.1" y="182.7">PWM1H 3</text>
<text x="213.4" y="185.2">PWM3H</text>
<text x="213.4" y="181.4">PWM3L</text>
<text x="240" y="180.1">M3-</text>
<text x="240" y="185.2">M3+</text>
<text x="234.9" y="209.3">M2-</text>
<text x="129.3" y="215.7">PWM4H</text>
<text x="129.5" y="211.9">PWM4L</text>
<text x="168" y="215.7">M4+</text>
<text x="168.4" y="213.1">M4-</text>
<text x="209.5" y="213.1">PWM2L 2</text>
<text x="209.5" y="217">PWM2H 3</text>
<text x="234.9" y="217">M2+</text>
</g>
<g font-size="1.4" fill="#840000">
<text x="174.9" y="82.3">1</text>
<text x="240.5" y="82.3">64</text>
<text x="174.9" y="84.9">2</text>
<text x="174.9" y="87.4">3</text>
<text x="174.9" y="90">4</text>
<text x="240.5" y="90">61</text>
<text x="240.5" y="87.4">62</text>
<text x="240.5" y="84.9">63</text>
<text x="174.9" y="92.5">5</text>
<text x="174.9" y="95">6</text>
<text x="240.5" y="95">59</text>
<text x="240.5" y="92.5">60</text>
<text x="174.9" y="97.6">7</text>
<text x="174.9" y="100.1">8</text>
<text x="240.5" y="100.1">57</text>
<text x="240.5" y="97.6">58</text>
<text x="174.5" y="105.2">10</text>
<text x="174.5" y="107.7">11</text>
<text x="174.9" y="102.7">9</text>
<text x="240.5" y="107.7">54</text>
<text x="240.5" y="105.2">55</text>
<text x="240.5" y="102.7">56</text>
<text x="174.5" y="110.3">12</text>
<text x="174.5" y="112.8">13</text>
<text x="240.5" y="112.8">52</text>
<text x="240.5" y="110.3">53</text>
<text x="174.5" y="115.4">14</text>
<text x="174.5" y="117.9">15</text>
<text x="240.5" y="117.9">50</text>
<text x="240.5" y="115.4">51</text>
<text x="174.5" y="120.4">16</text>
<text x="174.5" y="123">17</text>
<text x="174.5" y="125.5">18</text>
<text x="240.5" y="125.5">47</text>
<text x="240.5" y="123">48</text>
<text x="240.5" y="120.4">49</text>
<text x="174.5" y="128.1">19</text>
<text x="174.5" y="130.6">20</text>
<text x="240.5" y="130.6">45</text>
<text x="240.5" y="128.1">46</text>
<text x="174.5" y="133.1">21</text>
<text x="174.5" y="135.7">22</text>
<text x="240.5" y="135.7">43</text>
<text x="240.5" y="133.1">44</text>
<text x="174.5" y="138.2">23</text>
<text x="174.5" y="140.8">24</text>
<text x="174.5" y="143.3">25</text>
<text x="240.5" y="143.3">40</text>
<text x="240.5" y="140.8">41</text>
<text x="240.5" y="138.2">42</text>
<text x="174.5" y="145.8">26</text>
<text x="174.5" y="148.4">27</text>
<text x="240.5" y="148.4">38</text>
<text x="240.5" y="145.8">39</text>
<text x="174.5" y="150.9">28</text>
<text x="174.5" y="153.5">29</text>
<text x="174.5" y="156">30</text>
<text x="240.5" y="156">35</text>
<text x="240.5" y="153.5">36</text>
<text x="240.5" y="150.9">37</text>
<text x="174.5" y="158.5">31</text>
<text x="174.5" y="161.1">32</text>
<text x="240.5" y="161.1">33</text>
<text x="240.5" y="158.5">34</text>
</g>
<g font-size="1.4" fill="#008484">
<text x="177.5" y="83.1">PWM3H//AN29/PMD5/RP85/RE5</text>
<text x="218.1" y="83.1">PWM3L//AN28/PMD4/RP84/RE4</text>
<text x="177.5" y="85.6">PWM4L//AN30/PMD6/RPI86/RE6</text>
<text x="177.5" y="88.2">PWM4H//AN31/PMD7/RP87/RE7</text>
<text x="217.6" y="85.6">PWM2H//AN27/PMD3/RPI83/RE3</text>
<text x="218.1" y="88.2">PWM2L//AN26/PMD2/RP82/RE2</text>
<text x="177.5" y="90.7">C1IN3-/SCK2/PMA5/RP118/RG6</text>
<text x="177.5" y="93.3">C1IN1-/SDI2/PMA4/RPI119/RG7</text>
<text x="177.5" y="95.8">C2IN3-/SDO2/PMA3/RP120/RG8</text>
<text x="217.6" y="90.7">PWM1H//AN25/PMD1/RPI81/RE1</text>
<text x="218.1" y="93.3">PWM1L//AN24/PMD0/RP80/RE0</text>
<text x="232.4" y="95.8">RP97/RF1</text>
<text x="177.5" y="98.3">MCLR</text>
<text x="177.5" y="100.9">C2IN1-/PMA2/RPI121/RG9</text>
<text x="232.4" y="98.3">RP96/RF0</text>
<text x="236" y="100.9">VDD</text>
<text x="177.5" y="106">VDD</text>
<text x="177.5" y="103.4">VSS</text>
<text x="227" y="106">C3IN1+/RP71/RD7</text>
<text x="235.1" y="103.4">VCAP</text>
<text x="177.5" y="108.5">AN5/C1IN1+/RPI37/RB5</text>
<text x="177.5" y="111">AN4/C1IN2-/RPI36/RB4</text>
<text x="177.5" y="113.6">AN3/C2IN1+/RPI35/RB3</text>
<text x="227.4" y="113.6">PMWR/RP68/RD4</text>
<text x="227.4" y="108.5">C3IN2-/RP70/RD6</text>
<text x="227.7" y="111">PMRD/RP69/RD5</text>
<text x="177.5" y="116.1">AN2/C2IN2-/RPI34/RB2</text>
<text x="177.5" y="118.7">PGEC3/AN1/VREF-/RPI33/RB1</text>
<text x="227.8" y="116.1">PMBE/RP67/RD3</text>
<text x="232.3" y="118.7">RP66/RD2</text>
<text x="177.5" y="121.2">PGED3/AN0/VREF+/RPI32/RB0</text>
<text x="177.5" y="123.7">PGEC1/AN6/RPI38/RB6</text>
<text x="211.4" y="123.7">PGEC2/SOSCO/C3IN1-/T1CK/RPI62/RC14</text>
<text x="232.3" y="121.2">RP65/RD1</text>
<text x="177.5" y="126.3">PGED1/AN7/RPI39/RB7</text>
<text x="177.5" y="128.8">AVDD</text>
<text x="177.5" y="131.4">AVSS</text>
<text x="216.2" y="126.3">PGED2/SOSCI/C3IN3-/RPI61/RC13</text>
<text x="225.8" y="131.4">PMCS1/RPI75/RD11</text>
<text x="228.8" y="128.8">INT0/RP64/RD0</text>
<text x="177.5" y="133.9">AN8/PMA6/RPI40/RB8</text>
<text x="177.5" y="136.4">AN9/PMA7/RPI41/RB9</text>
<text x="220.8" y="133.9">ASCL1/PMCS2/RPI74/RD10</text>
<text x="226.7" y="136.4">ASDA1/RPI73/RD9</text>
<text x="177.5" y="139">TMS/AN10/CVREF/PMA13/RPI42/RB10</text>
<text x="177.5" y="141.5">TDO/AN11/PMA12/RPI43/RB11</text>
<text x="227.5" y="139">RTCC/RPI72/RD8</text>
<text x="236.2" y="141.5">VSS</text>
<text x="177.5" y="144.1">VSS</text>
<text x="177.5" y="146.6">VDD</text>
<text x="177.5" y="149.1">TCK/AN12/PMA11/RPI44/RB12</text>
<text x="226.7" y="144.1">OSC2/CLKO/RC15</text>
<text x="226.8" y="146.6">OSC1/RPI60/RC12</text>
<text x="236" y="149.1">VDD</text>
<text x="177.5" y="151.7">TDI/AN13/PMA10/RPI45/RB13</text>
<text x="177.5" y="154.2">AN14/PMA1/RPI46/RB14</text>
<text x="231.9" y="154.2">SDA1/RG3</text>
<text x="232.1" y="151.7">SCL1/RG2</text>
<text x="177.5" y="156.8">AN15/PMA0/RPI47/RB15</text>
<text x="177.5" y="159.3">SDA2/PMA9/RP100/RF4</text>
<text x="177.5" y="161.8">SCL2/PMA8/RP101/RF5</text>
<text x="231.6" y="156.8">RP102/RF6</text>
<text x="232.4" y="161.8">RP99/RF3</text>
<text x="232.4" y="159.3">RP98/RF2</text>
</g>
<text font-size="1.4" fill="#0000c2" x="331.5" y="281.7">10/02/21</text>
</svg>
